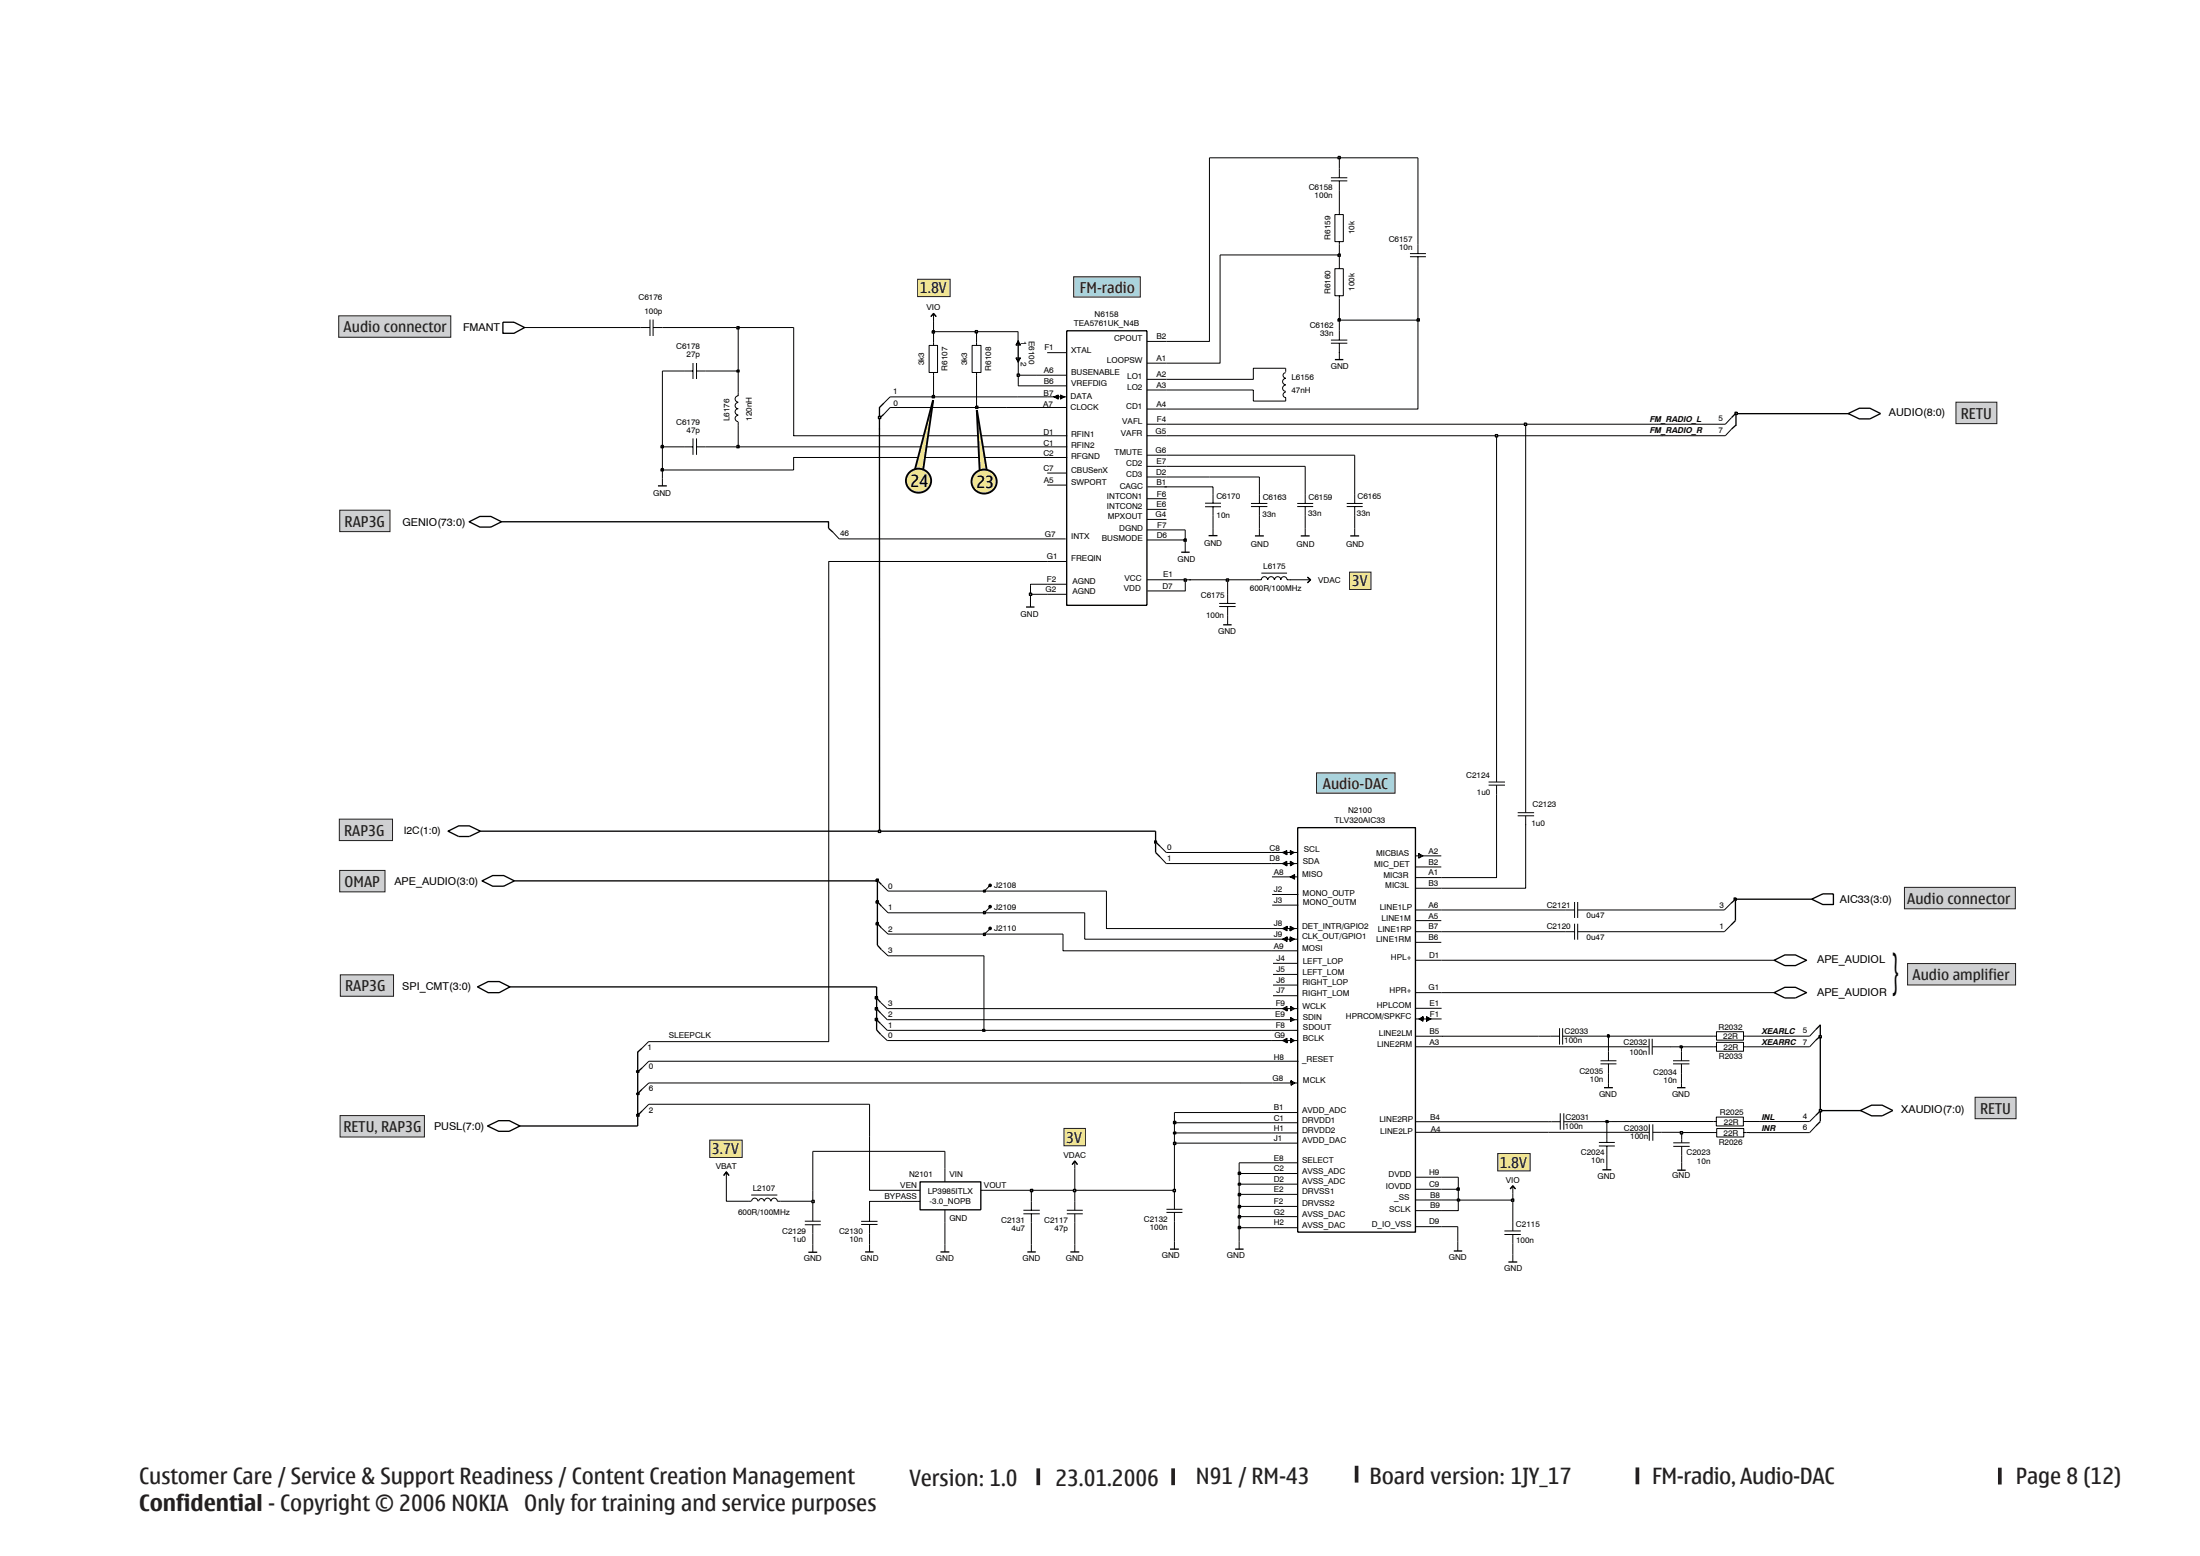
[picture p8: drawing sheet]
<svg xmlns="http://www.w3.org/2000/svg" width="420mm" height="297mm" viewBox="0 0 420 297" stroke-linecap="round" stroke-linejoin="round" font-family="sans-serif">
<path d="M259.1 279.8v3.2M198.3 280.3v3.2M224 280.3v3.2M312.7 280.1v3.2M381.9 280.2v3.2" fill="none" stroke="#231f20" stroke-width=".71" stroke-linecap="butt"/>
<g fill="none" stroke="#000" stroke-width=".19">
<path d="M231 30.1v35.1h-12M254.2 33.9h3.1M254.2 34.5h3.1M255.8 32.2v1.7M255.8 34.5v1.8M233 48.7v20.6h-14M254.9 41h1.6v5.1h-1.6zM254.9 51.3h1.6v5.2h-1.6zM255.8 40.5v.5M255.8 46.1v.5M255.8 50.8v.5M255.8 56.5v.5"/>
<path d="M269.3 48.4h3M269.3 49h3M270.8 46.6v1.8M270.8 49v1.8M192.2 77.8h11.4M194.4 73.7h9.3M194.5 71.6h9.2M200 67.3h3.7M202.1 75.4v.8l-.8-.4 .8-.4-.4 .4 .4 .4M202.5 75.4l.4 .4-.4 .4 .8-.4-.8-.4v.8M203.7 75.8h-9.3M219 74.4h20.4v2.2h6.1v-.7a.51 .51 0 0 1-.5-.5 .51 .51 0 0 1 .5-.5"/>
<path d="M245.5 71.1a.51 .51 0 0 0-.5 .6 .51 .51 0 0 0 .5 .5M245.5 72.2a.59 .59 0 0 0-.5 .6 .59 .59 0 0 0 .5 .6M245.5 73.5a.59 .59 0 0 0-.5 .6 .59 .59 0 0 0 .5 .6M245.5 71v-.7h-6.1v2.1h-20.4M254.2 64.9h3.1M254.2 65.5h3.1M255.8 61.1v3.8M255.8 65.5v3.1M270.8 61.1v17h-51.8M200 92.6h3.7M200 90.3h3.7M219 99.2h3.8"/>
<path d="M219 97.2h3.8M219 81h98.4M219 83.2h98.5M219 86.9h39.7v9.2M219 95.2h3.8M219 91.1h21.5v5M219 89h30.3v7.1M219.1 92.9h12.6v3.2M230.1 96.1h3.1M230.1 96.7h3.1M231.7 96.7v5.6M238.9 96.1h3.1"/>
<path d="M238.9 96.7h3.1M240.5 96.7v5.6M247.7 96.1h3.1M247.7 96.7h3.1M249.3 96.7v5.6M257.2 96.1h3M257.2 96.7h3M258.7 96.7v5.6M158.2 107.2h45.5M196.8 113.5h6.9M196.8 113.7v2.2M203.7 111.5h-6.9v1.9"/>
<path d="M219 110.7h8.5M219.1 112.8h7.3"/>
</g>
<path d="M203.7 63.1h15.3v52.5h-15.3zM254.9 68.6h1.6M196 115.9h1.6M230.8 102.3h1.7M239.7 102.3h1.7M248.4 102.3h1.7M257.9 102.3h1.7" fill="none" stroke="#000" stroke-width=".25"/>
<path d="M255.5 60.9h.5v.4h-.5z" fill-rule="evenodd" fill="#c2c2c2"/>
<path d="M255.5 60.9h.5v.4h-.5z" fill="none" stroke="#000" stroke-width=".25"/>
<path d="M255.8 57v4.1h15" fill="none" stroke="#000" stroke-width=".19"/>
<path d="M270.6 60.9h.5v.4h-.5z" fill-rule="evenodd" fill="#c2c2c2"/>
<path d="M270.6 60.9h.5v.4h-.5z" fill="none" stroke="#000" stroke-width=".25"/>
<path d="M233 48.7h22.8v2.1M270.8 50.8v10.3" fill="none" stroke="#000" stroke-width=".19"/>
<path d="M255.5 48.5h.5v.4h-.5z" fill-rule="evenodd" fill="#c2c2c2"/>
<path d="M255.5 48.5h.5v.4h-.5z" fill="none" stroke="#000" stroke-width=".25"/>
<path d="M231 30.1h24.8v2.1M255.8 36.3v4.2M270.8 30.1v16.5M255.8 46.6v2.1" fill="none" stroke="#000" stroke-width=".19"/>
<path d="M255.5 29.9h.5v.4h-.5z" fill-rule="evenodd" fill="#c2c2c2"/>
<g fill="none" stroke="#000" stroke-width=".25">
<path d="M255.5 29.9h.5v.4h-.5zM85.6 158.7l2-1h2l2.1 1-2.1 1h-2zM247.8 158h22.5v77.2h-22.5zM92.1 168.2l2-1.1h2.1l2 1.1-2 1h-2.1zM167.6 176.3l.7 .8M167.6 172.1l.7 .9M167.6 168.1l.7 .7M220.7 162.7l.8 .9M220.7 160.7l.8 .9M331.4 175.7l-.8 .9M331.4 171.7l-.8 .7M346 171.7l2.1-1.1h2v2.1h-2z"/>
<path d="M91.2 188.4l2-1h2.2l2 1-2 1.1h-2.2zM167.4 194.7l.8 .7M167.4 196.6l.8 .9M167.4 192.5l.8 .9M167.4 190.5l.8 .9M167.6 180.4l.7 .9M338.8 183.3l2.1-1h2l2.1 1-2.1 1h-2zM338.8 189.5l2.1-1h2l2.1 1-2.1 1h-2zM93.1 215l2.1-1.1h2.1l2 1.1-2 1h-2.1zM122.6 207.9l-.8 .9M122.6 203.9l-.8 .7M122.6 212.1l-.8 .8"/>
<path d="M138.2 224.4l.5-.7 .5 .7M154.4 239.1h1.7M165.2 239h1.6M175.7 225.6h11.6v5.4h-11.6zM179.6 239h1.7M196.2 239h1.6M204.4 239h1.7M204.8 222.3l.5-.7 .5 .7M223.4 238.5h1.7M235.9 238.5h1.6M277.6 238.8h1.7M288.4 227l.5-.6 .5 .6"/>
<path d="M288.1 240.9h1.7"/>
</g>
<g fill="none" stroke="#000" stroke-width=".19">
<path d="M255.8 30.1h15M168.3 177.1l1.3 1.2M168.3 173l1.3 1.3M168.3 168.8l1.3 1.3M188.9 169.2l-.9 .9M188.9 173.3l-.9 1M188.9 177.5l-.9 .8M221.5 163.6l1.2 1.3M221.5 161.6l1.2 1.1M242.9 162.7h5M242.9 164.9h5M242.9 167.4h4.9"/>
<path d="M242.9 179.3h4.9M242.9 177.3h4.9M243 170.8h5M243 172.8h5M245.8 162.4l-.5 .3 .5 .5v-.8l-.9 .3 .9 .5v-.5M245.8 164.4l-.5 .5 .5 .4v-.9l-.9 .5 .9 .4v-.4M245.8 177.3v-.5l-.8 .5 .8 .4v-.9l-.4 .5 .4 .4M245.8 179.3v-.4l-.8 .4 .8 .4v-.8l-.4 .4 .4 .4M246.4 176.8l.4 .5-.4 .4v-.9l.8 .5-.8 .4v-.4M246.4 178.9l.4 .4-.4 .4v-.8l.8 .4-.8 .4v-.4M246.4 162.7v-.3l.8 .3-.8 .5v-.8l.4 .3-.4 .5M246.4 164.9v-.5l.8 .5-.8 .4v-.9l.4 .5-.4 .4"/>
<path d="M247.2 167.4v-.4l-.8 .4 .8 .4v-.8l-.4 .4 .4 .4M270.3 177.9h5M270.3 173.7h5M270.3 163.4h5M270.3 165.5h5M270.3 167.5h5M270.3 169.6h5M270.3 175.7h5M270.3 179.9h5M270.9 163.4v-.4l.9 .4-.9 .4v-.8l.5 .4-.5 .4M298.9 177.9h1.8M298.9 173.7h1.8"/>
<path d="M300.7 172.2v3M300.7 176.3v3.1M301.3 172.2v3M301.3 176.3v3.1M301.3 177.9h1.8M301.3 173.7h1.8M330.6 176.6l-1.3 1.3M330.6 172.4l-1.3 1.3M168.2 195.4l1.2 1.3M168.2 197.5l1.2 1.1M168.2 193.4l1.2 1.3M168.2 191.4l1.2 1.1"/>
<path d="M168.3 181.3l1.3 1.2M242.9 192.5h5M242.9 194.7h5M242.9 196.7h5M242.9 198.6h5M242.9 181.5h4.9M243.1 183.9h4.7M243.1 186h4.7M243.1 188h4.7M243.1 190.1h4.7M245.8 192.1l-.4 .4 .4 .5v-.9l-.9 .4 .9 .5v-.5M245.8 198.2l-.4 .4 .4 .5v-.9l-.9 .4 .9 .5v-.5"/>
<path d="M246.5 194.7v-.5l.7 .5-.7 .3v-.8l.3 .5-.3 .3M246.5 192.5v-.4l.7 .4-.7 .5v-.9l.3 .4-.3 .5M246.5 198.6v-.4l.7 .4-.7 .5v-.9l.3 .4-.3 .5M270.3 183.3h5M270.3 192.5h5M270.3 189.5h5M270.3 194.5h5M271.8 194.5v-.4l-.8 .4 .8 .4v-.8l-.4 .4 .4 .4M272.4 194.1l.5 .4-.5 .4v-.8l.9 .4-.9 .4v-.4M123.9 206.7l-1.3 1.2M123.9 202.6l-1.3 1.3M123.9 210.8l-1.3 1.3"/>
<path d="M166.1 216.9v10.3h9.6M242.9 212.4h4.9M242.9 214.3h4.9M242.9 216.3h4.9M242.9 218.2h4.9M138.2 224.4l.5-.7 .5 .7M138.7 223.7v1.6M142.9 229.3h.6M143.5 228.1h5M143.5 229.3a.59 .59 0 0 1 .6-.6 .59 .59 0 0 1 .6 .6M144.9 229.3a.51 .51 0 0 1 .5-.5 .51 .51 0 0 1 .5 .5M146 229.3a.59 .59 0 0 1 .6-.6 .59 .59 0 0 1 .6 .6"/>
<path d="M147.3 229.3a.59 .59 0 0 1 .6-.6 .59 .59 0 0 1 .6 .6h.5M153.7 233.8h3.1M153.7 233.1h3.1M155.2 227.2v5.9M155.2 233.8v1.7M155.2 237.6v1.5M164.5 233.2h3.1M164.5 233.7h3.1M166.1 233.7v5.3M175.7 229.3h-9.6v3.9M180.5 223.1v2.5M180.5 231v8"/>
<path d="M187.3 227.2h9.7v3.8M195.4 231.7h3.2M195.4 231h3.2M197 231.7v7.3M203.7 231.7h3.1M203.7 231h3.1M205.3 221.6v1.5M205.3 227.2v3.8M205.3 231.7v7.3M205.3 221.6l-.5 .7M205.3 221.6l.5 .7M222.8 231.4h3"/>
<path d="M222.8 230.9h3M224.3 229.1v1.8M224.3 231.4v7.1M236.7 234.4v4.1M242.9 222h4.9M242.9 226.1h4.9M242.9 224h4.9M242.9 228h4.9M242.9 230.3h4.9M242.9 232.3h4.9M242.9 234.4h4.9M270.3 234.2h5"/>
<path d="M270.3 224.7h5M270.3 227h5M278.4 234.2v4.6M287.3 235.7h3.1M287.3 235h3.1M288.9 226.4l.5 .6M288.9 226.4l-.5 .6M288.9 226.4v1.4M288.9 233.3v1.7M288.9 235.7v1.7M288.9 239.5v1.4"/>
<circle cx="189.1" cy="173.1" r=".25"/>
<circle cx="189.1" cy="177.2" r=".08"/>
<circle cx="189.1" cy="173.1" r=".08"/>
<circle cx="189.1" cy="169" r=".08"/>
<circle cx="189.1" cy="169" r=".25"/>
<circle cx="189.1" cy="177.2" r=".25"/>
</g>
<path d="M196.8 227.1h.4v.4h-.4z" fill-rule="evenodd" fill="#c2c2c2"/>
<path d="M196.8 227.1h.4v.4h-.4z" fill="none" stroke="#000" stroke-width=".25"/>
<path d="M197 227.2h27.3" fill="none" stroke="#000" stroke-width=".19"/>
<path d="M205 227.1h.4v.4h-.4z" fill-rule="evenodd" fill="#c2c2c2"/>
<path d="M205 227.1h.4v.4h-.4z" fill="none" stroke="#000" stroke-width=".25"/>
<path d="M224.3 218.2v10.9M205.3 223.1v4.1" fill="none" stroke="#000" stroke-width=".19"/>
<path d="M236.5 234.1h.4v.4h-.4z" fill-rule="evenodd" fill="#c2c2c2"/>
<path d="M236.5 234.1h.4v.4h-.4z" fill="none" stroke="#000" stroke-width=".25"/>
<path d="M180.5 219.8v3.3M236.7 232.3v2.1h6.2" fill="none" stroke="#000" stroke-width=".19"/>
<path d="M236.5 232.1h.4v.4h-.4z" fill-rule="evenodd" fill="#c2c2c2"/>
<path d="M236.5 232.1h.4v.4h-.4z" fill="none" stroke="#000" stroke-width=".25"/>
<path d="M236.7 230.3v2h6.2" fill="none" stroke="#000" stroke-width=".19"/>
<path d="M224.1 218.1h.4v.4h-.4z" fill-rule="evenodd" fill="#c2c2c2"/>
<path d="M224.1 218.1h.4v.4h-.4z" fill="none" stroke="#000" stroke-width=".25"/>
<path d="M166.1 216.9h.1M166.1 210.8v6.1M224.3 216.3v1.9h18.6M288.9 237.4v2.1" fill="none" stroke="#000" stroke-width=".19"/>
<path d="M236.5 230.1h.4v.5h-.4z" fill-rule="evenodd" fill="#c2c2c2"/>
<path d="M236.5 230.1h.4v.5h-.4z" fill="none" stroke="#000" stroke-width=".25"/>
<path d="M236.7 228v2.3h6.2" fill="none" stroke="#000" stroke-width=".19"/>
<path d="M224.1 216.1h.4v.3h-.4z" fill-rule="evenodd" fill="#c2c2c2"/>
<path d="M121.8 212.9v2.1h-22.5M224.1 216.1h.4v.3h-.4z" fill="none" stroke="#000" stroke-width=".25"/>
<path d="M224.3 214.3v2h18.6M288.9 229.1v4.2" fill="none" stroke="#000" stroke-width=".19"/>
<path d="M236.5 227.8h.4v.5h-.4z" fill-rule="evenodd" fill="#c2c2c2"/>
<path d="M236.5 227.8h.4v.5h-.4z" fill="none" stroke="#000" stroke-width=".25"/>
<path d="M155.2 235.5v2.1M236.7 226.1v1.9h6.2" fill="none" stroke="#000" stroke-width=".19"/>
<path d="M121.6 212.7h.4v.4h-.4z" fill-rule="evenodd" fill="#c2c2c2"/>
<path d="M121.6 212.7h.4v.4h-.4zM121.8 208.8v4.1" fill="none" stroke="#000" stroke-width=".25"/>
<path d="M224.1 214.1h.4v.4h-.4z" fill-rule="evenodd" fill="#c2c2c2"/>
<path d="M224.1 214.1h.4v.4h-.4z" fill="none" stroke="#000" stroke-width=".25"/>
<path d="M224.3 212.4v1.9h18.6M275.3 227h3.2" fill="none" stroke="#000" stroke-width=".19"/>
<path d="M278.3 226.8h.4v.4h-.4z" fill-rule="evenodd" fill="#c2c2c2"/>
<path d="M278.3 226.8h.4v.4h-.4z" fill="none" stroke="#000" stroke-width=".25"/>
<path d="M278.5 224.7v4.4M278.6 229.1h10.4" fill="none" stroke="#000" stroke-width=".19"/>
<path d="M288.7 228.9h.4v.4h-.4z" fill-rule="evenodd" fill="#c2c2c2"/>
<path d="M288.7 228.9h.4v.4h-.4z" fill="none" stroke="#000" stroke-width=".25"/>
<path d="M123.9 210.8h42.2M288.9 227.8v1.3" fill="none" stroke="#000" stroke-width=".19"/>
<path d="M121.6 208.6h.4v.3h-.4z" fill-rule="evenodd" fill="#c2c2c2"/>
<path d="M121.6 208.6h.4v.3h-.4zM121.8 200.8v8" fill="none" stroke="#000" stroke-width=".25"/>
<path d="M236.5 225.9h.4v.3h-.4z" fill-rule="evenodd" fill="#c2c2c2"/>
<path d="M236.5 225.9h.4v.3h-.4z" fill="none" stroke="#000" stroke-width=".25"/>
<path d="M123.9 206.7h113M155.2 219.8v7.4M236.7 224v2.1h6.2M275.3 234.2h3.1" fill="none" stroke="#000" stroke-width=".19"/>
<path d="M236.5 223.8h.4v.4h-.4z" fill-rule="evenodd" fill="#c2c2c2"/>
<path d="M236.5 223.8h.4v.4h-.4z" fill="none" stroke="#000" stroke-width=".25"/>
<path d="M138.7 225.3v4h4.2M149 229.3h6.2M236.7 222v2h6.2" fill="none" stroke="#000" stroke-width=".19"/>
<path d="M155.1 229.1h.4v.5h-.4z" fill-rule="evenodd" fill="#c2c2c2"/>
<path d="M167.4 194.7v1.9M155.1 229.1h.4v.5h-.4z" fill="none" stroke="#000" stroke-width=".25"/>
<path d="M203 178.3v3.2h39.9M169.4 198.6h73.5M187.9 196.7h55M123.9 202.6l124 .1M155.2 219.8h25.3M224.3 212.4h18.6M275.3 224.7h3.2" fill="none" stroke="#000" stroke-width=".19"/>
<path d="M187.7 196.5h.4v.4h-.4z" fill-rule="evenodd" fill="#c2c2c2"/>
<path d="M187.7 196.5h.4v.4h-.4z" fill="none" stroke="#000" stroke-width=".25"/>
<path d="M169.4 196.7h18.5M169.4 194.7h73.5M236.7 222h6.2" fill="none" stroke="#000" stroke-width=".19"/>
<path d="M167.2 194.4h.4v.4h-.4z" fill-rule="evenodd" fill="#c2c2c2"/>
<path d="M167.2 194.4h.4v.4h-.4zM167.4 192.5v2.2" fill="none" stroke="#000" stroke-width=".25"/>
<path d="M207.2 174.3v5h35.7M169.4 192.5h73.5M169.6 182.5h18.4" fill="none" stroke="#000" stroke-width=".19"/>
<path d="M167.2 192.4h.4v.4h-.4z" fill-rule="evenodd" fill="#c2c2c2"/>
<path d="M167.6 176.3v4.1M167.2 192.4h.4v.4h-.4zM167.4 190.5v2" fill="none" stroke="#000" stroke-width=".25"/>
<path d="M211.3 170.1v7.2h31.6M222.7 164.9h20.2" fill="none" stroke="#000" stroke-width=".19"/>
<path d="M167.2 190.3h.4v.4h-.4z" fill-rule="evenodd" fill="#c2c2c2"/>
<path d="M167.2 190.3h.4v.4h-.4zM167.4 188.4v2.1" fill="none" stroke="#000" stroke-width=".25"/>
<path d="M169.6 178.3h18.4" fill="none" stroke="#000" stroke-width=".19"/>
<path d="M187.8 178.1h.4v.5h-.4z" fill-rule="evenodd" fill="#c2c2c2"/>
<path d="M187.8 178.1h.4v.5h-.4zM220.7 160.7v2M97.4 188.4h70" fill="none" stroke="#000" stroke-width=".25"/>
<path d="M188 178.3h15M222.7 162.7h20.2" fill="none" stroke="#000" stroke-width=".19"/>
<path d="M167.3 176.1h.4v.4h-.4z" fill-rule="evenodd" fill="#c2c2c2"/>
<path d="M167.3 176.1h.4v.4h-.4zM167.6 172.1v4.2" fill="none" stroke="#000" stroke-width=".25"/>
<path d="M220.5 160.5h.4v.5h-.4z" fill-rule="evenodd" fill="#c2c2c2"/>
<path d="M220.7 158.7v2M220.5 160.5h.4v.5h-.4z" fill="none" stroke="#000" stroke-width=".25"/>
<path d="M169.6 174.3h18.4" fill="none" stroke="#000" stroke-width=".19"/>
<path d="M187.8 174h.4v.4h-.4z" fill-rule="evenodd" fill="#c2c2c2"/>
<path d="M91.7 158.7h129M187.8 174h.4v.4h-.4z" fill="none" stroke="#000" stroke-width=".25"/>
<path d="M188 174.3h19.2" fill="none" stroke="#000" stroke-width=".19"/>
<path d="M167.3 172h.4v.4h-.4z" fill-rule="evenodd" fill="#c2c2c2"/>
<path d="M167.3 172h.4v.4h-.4zM167.6 168.1v4" fill="none" stroke="#000" stroke-width=".25"/>
<path d="M169.6 170.1h18.4" fill="none" stroke="#000" stroke-width=".19"/>
<path d="M187.8 169.9h.4v.4h-.4z" fill-rule="evenodd" fill="#c2c2c2"/>
<path d="M187.8 169.9h.4v.4h-.4z" fill="none" stroke="#000" stroke-width=".25"/>
<path d="M188 170.1h23.3M275.4 197.9h.1" fill="none" stroke="#000" stroke-width=".19"/>
<path d="M167.3 167.8h.4v.4h-.4z" fill-rule="evenodd" fill="#c2c2c2"/>
<path d="M167.3 167.8h.4v.4h-.4zM167.6 168.1l-69.4 .1M331.4 171.7v4" fill="none" stroke="#000" stroke-width=".25"/>
<path d="M275.3 177.9h23.6M275.3 173.7h23.6M303.1 177.9h26.2M303.1 173.7h26.2" fill="none" stroke="#000" stroke-width=".19"/>
<path d="M331.2 171.4h.4v.5h-.4z" fill-rule="evenodd" fill="#c2c2c2"/>
<path d="M331.2 171.4h.4v.5h-.4zM346 171.7h-14.6" fill="none" stroke="#000" stroke-width=".25"/>
<path d="M285.8 151.6v15.9h-10.5M291.4 157.4v12.2h-16.1M275.3 189.5h63.5M275.3 183.3h63.5" fill="none" stroke="#000" stroke-width=".19"/>
<path d="M196.6 113.2h.4v.5h-.4z" fill-rule="evenodd" fill="#c2c2c2"/>
<path d="M196.6 113.2h.4v.5h-.4z" fill="none" stroke="#000" stroke-width=".25"/>
<path d="M236.8 206.7h11.1M246.6 206.7v-.4l.7 .4-.7 .5v-.9l.3 .4-.3 .5M270.3 229.1h4.9M278.5 229.1v2h-8.2" fill="none" stroke="#000" stroke-width=".19"/>
<path d="M278.3 228.9h.5v.3h-.5z" fill-rule="evenodd" fill="#c2c2c2"/>
<path d="M278.3 228.9h.5v.3h-.5z" fill="none" stroke="#000" stroke-width=".25"/>
<path d="M187.9 182.5v14.2M275.2 229.1h3.3" fill="none" stroke="#000" stroke-width=".19"/>
<path d="M224.1 227.1h.4v.4h-.4z" fill-rule="evenodd" fill="#c2c2c2"/>
<path d="M168.8 76.9l-.8 .9v4.1M168.8 79.1l-.8 .7M177.8 60.4l.5-.6 .5 .6M224.1 227.1h.4v.4h-.4z" fill="none" stroke="#000" stroke-width=".25"/>
<g fill="none" stroke="#000" stroke-width=".19">
<path d="M178.3 59.8v1.5M178.3 59.8l-.5 .6M178.3 59.8l.5 .6M170 75.8l-1.2 1.1M177.4 65.9h1.7v5.2h-1.7zM178.3 65.4v.5M178.3 71.1v.5M185.7 65.9h1.6v5.2h-1.6zM186.5 65.4v.5M186.5 71.1v.5M186.5 77.8h-16.5l-1.2 1.3M285.8 83.1v66.2"/>
<path d="M291.4 81v74.1M284.3 149.3h3.1M284.3 149.9h3.1M285.8 149.9v1.8M289.9 155.1h3.1M289.9 155.7h3.1M291.4 155.7v1.8"/>
</g>
<path d="M186.3 77.5h.5v.5h-.5z" fill-rule="evenodd" fill="#c2c2c2"/>
<path d="M186.3 77.5h.5v.5h-.5z" fill="none" stroke="#000" stroke-width=".25"/>
<path d="M170 75.8h8.3M186.5 71.6v6.2h5.8" fill="none" stroke="#000" stroke-width=".19"/>
<path d="M178 75.5h.5v.4h-.5z" fill-rule="evenodd" fill="#c2c2c2"/>
<path d="M178 75.5h.5v.4h-.5z" fill="none" stroke="#000" stroke-width=".25"/>
<path d="M178.3 63.3v2.1M178.3 71.6v4.2h16.1M186.5 63.3v2.1" fill="none" stroke="#000" stroke-width=".19"/>
<path d="M178 63.1h.5v.5h-.5z" fill-rule="evenodd" fill="#c2c2c2"/>
<path d="M178 63.1h.5v.5h-.5zM122.6 200.1l-.8 .8" fill="none" stroke="#000" stroke-width=".25"/>
<path d="M178.3 61.3v2h16.2M123.9 198.8l-1.3 1.3" fill="none" stroke="#000" stroke-width=".19"/>
<path d="M121.6 204.4h.4v.3h-.4z" fill-rule="evenodd" fill="#c2c2c2"/>
<path d="M121.6 204.4h.4v.3h-.4z" fill="none" stroke="#000" stroke-width=".25"/>
<path d="M158.3 107.2v91.7M226.4 110.7v2.2M123.9 198.8h34.4" fill="none" stroke="#000" stroke-width=".19"/>
<path d="M226.2 110.5h.4v.4h-.4z" fill-rule="evenodd" fill="#c2c2c2"/>
<path d="M226.2 110.5h.4v.4h-.4zM233.6 119.3h1.6M249.7 110.2l.6 .5-.6 .6" fill="none" stroke="#000" stroke-width=".25"/>
<path d="M227.1 110.7h7.4v4.5M232.8 115.2h3.2M232.8 115.8h3.2M234.5 115.8v3.5M240.2 110.7h.7a.59 .59 0 0 1 .6-.6 .59 .59 0 0 1 .6 .6M240.9 109.4h4.9M242.2 110.7a.59 .59 0 0 1 .6-.6 .59 .59 0 0 1 .5 .6M249.7 110.2l.6 .5-.6 .6M250.3 110.7h-4.5a.59 .59 0 0 0-.6-.6 .59 .59 0 0 0-.6 .6 .59 .59 0 0 0-.6-.6 .59 .59 0 0 0-.6 .6" fill="none" stroke="#000" stroke-width=".19"/>
<path d="M234.2 110.5h.4v.4h-.4z" fill-rule="evenodd" fill="#c2c2c2"/>
<path d="M225.6 105.4h1.6M234.2 110.5h.4v.4h-.4z" fill="none" stroke="#000" stroke-width=".25"/>
<path d="M219.1 101.2h7.2M219.1 103.1h7.2M226.4 101.1v4.3M234.5 110.7h5.8" fill="none" stroke="#000" stroke-width=".19"/>
<path d="M226.1 102.9h.4v.4h-.4z" fill-rule="evenodd" fill="#c2c2c2"/>
<path d="M168 81.8v76.8M226.1 102.9h.4v.4h-.4z" fill="none" stroke="#000" stroke-width=".25"/>
<path d="M167.8 158.5h.4v.4h-.4z" fill-rule="evenodd" fill="#c2c2c2"/>
<path d="M167.8 158.5h.4v.4h-.4z" fill="none" stroke="#000" stroke-width=".25"/>
<path d="M167.8 79.5h.4v.4h-.4z" fill-rule="evenodd" fill="#c2c2c2"/>
<path d="M167.8 79.5h.4v.4h-.4zM194.5 65v4.2M89.6 99.6l2-1h2.1l2.1 1-2.1 1h-2.1zM95.8 99.6h62.4v1.2l.9 .8" fill="none" stroke="#000" stroke-width=".25"/>
<path d="M194 65.9l.5-.4 .4 .4h-.9l.5-.9 .4 .9M194 68.3l.5 .5 .4-.5-.4 .9-.5-.9h.9M194.4 63.4v1.9M194.5 69.2v4.5M159.1 101.6l1.2 1.3h43.2" fill="none" stroke="#000" stroke-width=".19"/>
<path d="M194.3 71.4h.4v.4h-.4z" fill-rule="evenodd" fill="#c2c2c2"/>
<path d="M194.3 71.4h.4v.4h-.4z" fill="none" stroke="#000" stroke-width=".25"/>
<path d="M186.2 63.1h.5v.4h-.5z" fill-rule="evenodd" fill="#c2c2c2"/>
<path d="M96 61.5h2.2l2 1-2 1.1h-2.2zM186.2 63.1h.5v.4h-.5zM125.7 92.8h1.7" fill="none" stroke="#000" stroke-width=".25"/>
<g fill="none" stroke="#000" stroke-width=".19">
<path d="M122.4 62.5h1.7M124.1 61v3.1M124.7 62.5h1.8M124.7 61v3.1M130.7 70.8h1.6M132.3 69.3v3M133 69.3v3M133 70.8h1.7M141 79.3a.59 .59 0 0 0-.6 .6 .59 .59 0 0 0 .6 .6M141 76.8a.59 .59 0 0 0-.6 .6 .59 .59 0 0 0 .6 .6 .59 .59 0 0 0-.6 .6 .59 .59 0 0 0 .6 .6M141 75v.6a.59 .59 0 0 0-.6 .6 .59 .59 0 0 0 .6 .6M126.5 89.7v3.1"/>
<path d="M130.7 85.3h1.6M132.3 83.7v3.1M133 85.3h1.7M133 83.7v3.1M141 80.6v.6"/>
</g>
<path d="M126.3 89.5h.4v.4h-.4z" fill-rule="evenodd" fill="#c2c2c2"/>
<path d="M126.3 89.5h.4v.4h-.4z" fill="none" stroke="#000" stroke-width=".25"/>
<path d="M126.5 85.3v4.4h25.1v-2.4h52.2" fill="none" stroke="#000" stroke-width=".19"/>
<path d="M126.3 85h.4v.5h-.4z" fill-rule="evenodd" fill="#c2c2c2"/>
<path d="M126.3 85h.4v.5h-.4z" fill="none" stroke="#000" stroke-width=".25"/>
<path d="M126.5 70.8v14.5h4.2M134.7 85.3h6.3" fill="none" stroke="#000" stroke-width=".19"/>
<path d="M140.7 85h.5v.5h-.5z" fill-rule="evenodd" fill="#c2c2c2"/>
<path d="M140.7 85h.5v.5h-.5z" fill="none" stroke="#000" stroke-width=".25"/>
<path d="M126.5 70.8h4.2M134.7 70.8h6.3v4.2M151.6 62.5v20.7M141 81.2v4.1h62.8M151.5 83.2h52.3" fill="none" stroke="#000" stroke-width=".19"/>
<path d="M140.7 70.7h.5v.3h-.5z" fill-rule="evenodd" fill="#c2c2c2"/>
<path d="M140.7 70.7h.5v.3h-.5z" fill="none" stroke="#000" stroke-width=".25"/>
<path d="M100.2 62.5h22.2M126.5 62.5h14.5v8.3" fill="none" stroke="#000" stroke-width=".19"/>
<path d="M140.7 62.4h.5v.4h-.5z" fill-rule="evenodd" fill="#c2c2c2"/>
<path d="M140.7 62.4h.5v.4h-.5zM347.6 195.7l-.8 .8M347.6 197.8l-.8 .8M306.3 207.6h1.7M320.3 207.6h1.6M347.6 212.1l-.8 .8M347.6 214.1l-.8 .8M306 223.3h1.7M320.3 223.4h1.6" fill="none" stroke="#000" stroke-width=".25"/>
<g fill="none" stroke="#000" stroke-width=".19">
<path d="M141 62.5h10.6M270.3 197.8h23.5M270.4 199.8h36.9M307.2 197.8v4.7M327.3 197.8h.5M327.8 197h5.2v1.6h-5.2zM327.8 199h5.2v1.7h-5.2zM327.8 199.8h-6.7v2.7M333 197.8h.5M346.8 198.6l-1.2 1.2h-12.6M346.8 196.5l-1.2 1.3M305.4 218.1h3"/>
<path d="M305.4 218.8h3M305.7 202.5h3M305.7 203.1h3M306.9 217.5v.6M306.9 218.8v1.7M307.2 203.1v4.5M319.5 202.5h3.2M319.5 203.1h3.2M319.6 218.8h3.1M319.6 218.2h3.1M321.1 203.1v4.5M321.2 217.5v.7"/>
<path d="M321.2 218.8v1.7M327.3 214.1h.5M327.4 216.2h.5M327.8 213.3h5.1v1.6h-5.1zM327.9 215.4h5.1v1.6h-5.1zM332.9 214.1h.6M333 216.2h.5M346.8 212.9l-1.2 1.2M346.8 214.9l-1.2 1.3M306.9 222.6v.7M321.2 221.9v1.5"/>
</g>
<path d="M320.9 199.7h.4v.3h-.4z" fill-rule="evenodd" fill="#c2c2c2"/>
<path d="M320.9 199.7h.4v.3h-.4zM347.6 195.6v18.5" fill="none" stroke="#000" stroke-width=".25"/>
<path d="M307.2 197.8h20.1M319 199.8h2.1M333.5 197.8h12.1" fill="none" stroke="#000" stroke-width=".19"/>
<path d="M307 197.5h.4v.5h-.4z" fill-rule="evenodd" fill="#c2c2c2"/>
<path d="M307 197.5h.4v.5h-.4zM347.9 212h7.7" fill="none" stroke="#000" stroke-width=".25"/>
<path d="M293.8 197.8h2.3M300.2 197.8h7M307.3 199.8h5.9M334 216.2h11.6M336.1 214.1h9.5" fill="none" stroke="#000" stroke-width=".19"/>
<path d="M347.5 211.8h.4v.4h-.4z" fill-rule="evenodd" fill="#c2c2c2"/>
<path d="M347.5 211.8h.4v.4h-.4z" fill="none" stroke="#000" stroke-width=".25"/>
<path d="M306.9 214.1v3.4M327.4 216.2h-6.2v1.3M333.5 216.2h.7M306.9 220.5v2.1M321.2 220.5v1.4" fill="none" stroke="#000" stroke-width=".19"/>
<path d="M320.9 216h.4v.5h-.4z" fill-rule="evenodd" fill="#c2c2c2"/>
<path d="M320.9 216h.4v.5h-.4z" fill="none" stroke="#000" stroke-width=".25"/>
<path d="M312.8 214.1h14.5M333.5 214.1h2.6" fill="none" stroke="#000" stroke-width=".19"/>
<path d="M306.7 213.9h.4v.4h-.4z" fill-rule="evenodd" fill="#c2c2c2"/>
<path d="M306.7 213.9h.4v.4h-.4z" fill="none" stroke="#000" stroke-width=".25"/>
<path d="M347.4 197.7h.4v.4h-.4z" fill-rule="evenodd" fill="#c2c2c2"/>
<path d="M331.5 78.9l-.8 .8M331.5 79.1v2.2M331.5 81.1l-.8 .8M347.4 197.7h.4v.4h-.4zM355.3 212l2.1-1h2.1l2 1-2 1h-2.1z" fill="none" stroke="#000" stroke-width=".25"/>
<g fill="none" stroke="#000" stroke-width=".19">
<path d="M330.7 79.7l-1.2 1.3h-12.1M330.7 81.9l-1.2 1.3h-12.1M296.1 197.8h1.7M297.8 196.3v3.1M298.4 196.3v3.1M298.4 197.8h1.8M313.2 199.8h1.7M314.9 198.3v3.1M315.5 198.3v3.1M315.5 199.8h3.6M270.4 214.1h27.6M270.4 216.2h44.6"/>
<path d="M298 212.5v3.2M298.7 212.5v3.2M312.8 214.1h-14.1M315 214.6v3.2M315.7 214.6v3.2M315.7 216.2h5.2"/>
</g>
<path d="M331.4 78.7h.4v.4h-.4z" fill-rule="evenodd" fill="#c2c2c2"/>
<path d="M331.4 78.7h.4v.4h-.4zM331.8 79h21.5M353 78.9l2.1-1h2l2.1 1-2.1 1.1h-2z" fill="none" stroke="#000" stroke-width=".25"/>
<path d="M291.1 80.8h.5v.4h-.5z" fill-rule="evenodd" fill="#c2c2c2"/>
<path d="M291.1 80.8h.5v.4h-.5z" fill="none" stroke="#000" stroke-width=".25"/>
<path d="M285.6 83h.4v.4h-.4z" fill-rule="evenodd" fill="#c2c2c2"/>
<path d="M285.6 83h.4v.4h-.4z" fill="none" stroke="#000" stroke-width=".25"/>
<path d="M205.1 52.8h12.7v3.9h-12.7z" fill-rule="evenodd" fill="#aad3dc"/>
<path d="M205.1 52.8h12.7v3.9h-12.7z" fill="none" stroke="#231f20" stroke-width=".19"/>
<path d="M251.4 147.5h15v3.9h-15z" fill-rule="evenodd" fill="#aad3dc"/>
<path d="M251.4 147.5h15v3.9h-15z" fill="none" stroke="#231f20" stroke-width=".19"/>
<path d="M64.7 60.3h21.4v4.1h-21.4z" fill-rule="evenodd" fill="#cfd0d2"/>
<path d="M64.7 60.3h21.4v4.1h-21.4z" fill="none" stroke="#231f20" stroke-width=".19"/>
<path d="M64.9 97.4h9.6v4.1h-9.6z" fill-rule="evenodd" fill="#cfd0d2"/>
<path d="M64.9 97.4h9.6v4.1h-9.6z" fill="none" stroke="#231f20" stroke-width=".19"/>
<path d="M64.8 156.4h10.2v4.1h-10.2z" fill-rule="evenodd" fill="#cfd0d2"/>
<path d="M64.8 156.4h10.2v4.1h-10.2z" fill="none" stroke="#231f20" stroke-width=".19"/>
<path d="M65 186.1h10.2v4.1h-10.2z" fill-rule="evenodd" fill="#cfd0d2"/>
<path d="M65 186.1h10.2v4.1h-10.2z" fill="none" stroke="#231f20" stroke-width=".19"/>
<path d="M64.9 166.2h8.6v4.1h-8.6z" fill-rule="evenodd" fill="#cfd0d2"/>
<path d="M64.9 166.2h8.6v4.1h-8.6z" fill="none" stroke="#231f20" stroke-width=".19"/>
<path d="M64.9 213h16.2v4.1h-16.2z" fill-rule="evenodd" fill="#cfd0d2"/>
<path d="M64.9 213h16.2v4.1h-16.2z" fill="none" stroke="#231f20" stroke-width=".19"/>
<path d="M373.5 76.8h7.9v4.1h-7.9z" fill-rule="evenodd" fill="#cfd0d2"/>
<path d="M373.5 76.8h7.9v4.1h-7.9z" fill="none" stroke="#231f20" stroke-width=".19"/>
<path d="M364.3 183.9h20.6v4.1h-20.6z" fill-rule="evenodd" fill="#cfd0d2"/>
<path d="M364.3 183.9h20.6v4.1h-20.6z" fill="none" stroke="#231f20" stroke-width=".19"/>
<path d="M363.7 169.4h21.2v4.1h-21.2z" fill-rule="evenodd" fill="#cfd0d2"/>
<path d="M363.7 169.4h21.2v4.1h-21.2z" fill="none" stroke="#231f20" stroke-width=".19"/>
<path d="M377.2 209.5h7.8v4.1h-7.8z" fill-rule="evenodd" fill="#cfd0d2"/>
<path d="M377.2 209.5h7.8v4.1h-7.8z" fill="none" stroke="#231f20" stroke-width=".19"/>
<path d="M175.3 53.3h6.2v3.3h-6.2z" fill-rule="evenodd" fill="#f6e39a"/>
<path d="M175.3 53.3h6.2v3.3h-6.2z" fill="none" stroke="#231f20" stroke-width=".19"/>
<path d="M257.7 109.2h4.1v3.3h-4.1z" fill-rule="evenodd" fill="#f6e39a"/>
<path d="M257.7 109.2h4.1v3.3h-4.1z" fill="none" stroke="#231f20" stroke-width=".19"/>
<path d="M178.2 76.4l-2.2 15.6-1.7-.8z" fill="#f0e493"/>
<path d="M178.1 76.5l.1-.1-3.9 14.8M178.2 76.4l-2.2 15.6M173.5 90.8v1.9" fill="none" stroke="#000" stroke-width=".35"/>
<path d="M173.5 90.3a2.34 2.34 0 0 1 3.9 .1 2.34 2.34 0 0 1-1.4 3.6 2.32 2.32 0 0 1-2.6-1 2.32 2.32 0 0 1 .1-2.7z" fill="#f0e493"/>
<path d="M173.5 90.3a2.34 2.34 0 0 1 3.9 .1 2.34 2.34 0 0 1-1.4 3.6 2.32 2.32 0 0 1-2.6-1 2.32 2.32 0 0 1 .1-2.7z" fill="none" stroke="#000" stroke-width=".35"/>
<path d="M186.5 78.3l2.6 15.6-1.8 .1z" fill="#f0e493"/>
<path d="M186.6 78.5l-.1-.2 .8 15.7M186.6 78.3l2.5 15.6M186.3 91.8v1.8" fill="none" stroke="#000" stroke-width=".35"/>
<path d="M186.1 90.5a2.34 2.34 0 0 1 3.8 .1 2.34 2.34 0 0 1-1.4 3.6 2.32 2.32 0 0 1-2.5-1 2.32 2.32 0 0 1 .1-2.7z" fill="#f0e493"/>
<path d="M186.1 90.5a2.34 2.34 0 0 1 3.8 .1 2.34 2.34 0 0 1-1.4 3.6 2.32 2.32 0 0 1-2.5-1 2.32 2.32 0 0 1 .1-2.7z" fill="none" stroke="#000" stroke-width=".35"/>
<path d="M135.5 217.6h6.2v3.4h-6.2z" fill-rule="evenodd" fill="#f6e39a"/>
<path d="M135.5 217.6h6.2v3.4h-6.2z" fill="none" stroke="#231f20" stroke-width=".19"/>
<path d="M203.2 215.4h4.1v3.3h-4.1z" fill-rule="evenodd" fill="#f6e39a"/>
<path d="M203.2 215.4h4.1v3.3h-4.1z" fill="none" stroke="#231f20" stroke-width=".19"/>
<path d="M286 220.2h6.2v3.3h-6.2z" fill-rule="evenodd" fill="#f6e39a"/>
<path d="M286 220.2h6.2v3.3h-6.2z" fill="none" stroke="#231f20" stroke-width=".19"/>
<text font-size="10.4" x="361.4" y="189">}</text>
<g font-size="4.2" fill="#231f20">
<text x="26.6" y="283.2">Customer Care / Service &amp; Support Readiness / Content Creation Management</text>
<text x="173.7" y="283.6">Version: 1.0</text>
<text x="201.6" y="283.6">23.01.2006</text>
<text x="228.4" y="283.2">N91 / RM-43</text>
<text x="261.5" y="283.2">Board version: 1JY_17</text>
<text x="315.5" y="283.2">FM-radio, Audio-DAC</text>
<text x="385" y="283.2">Page 8 (12)</text>
<text x="26.6" y="288.4">Confidential - Copyright © 2006 NOKIA</text>
<text x="100.1" y="288.4">Only for training and service purposes</text>
</g>
<g font-size="3.2">
<text x="173.9" y="93">24</text>
<text x="186.5" y="93.1">23</text>
</g>
<g font-size="2.8" fill="#231f20">
<text x="175.7" y="56">1.8V</text>
<text x="206.2" y="55.9">FM-radio</text>
<text x="65.6" y="63.4">Audio connector</text>
<text x="374.5" y="79.9">RETU</text>
<text x="65.8" y="100.5">RAP3G</text>
<text x="258.2" y="111.9">3V</text>
<text x="252.6" y="150.6">Audio-DAC</text>
<text x="65.7" y="159.5">RAP3G</text>
<text x="65.8" y="169.3">OMAP</text>
<text x="364.2" y="172.5">Audio connector</text>
<text x="65.9" y="189.2">RAP3G</text>
<text x="365.2" y="187.1">Audio amplifier</text>
<text x="378.1" y="212.6">RETU</text>
<text x="65.6" y="216.1">RETU, RAP3G</text>
<text x="136" y="220.3">3.7V</text>
<text x="203.6" y="218.1">3V</text>
<text x="286.5" y="222.9">1.8V</text>
</g>
<g font-size="2.1">
<text x="88.4" y="63.3">FMANT</text>
<text x="360.8" y="79.4">AUDIO(8:0)</text>
<text x="76.9" y="100.3">GENIO(73:0)</text>
<text x="75.3" y="168.9">APE_AUDIO(3:0)</text>
<text x="351.4" y="172.4">AIC33(3:0)</text>
<text x="347" y="183.9">APE_AUDIOL</text>
<text x="76.8" y="188.9">SPI_CMT(3:0)</text>
<text x="347" y="190">APE_AUDIOR</text>
<text x="82.9" y="215.7">PUSL(7:0)</text>
<text x="363.1" y="212.5">XAUDIO(7:0)</text>
</g>
<text font-size="2" x="77.1" y="159.2">I2C(1:0)</text>
<g font-size="1.5">
<text x="250" y="36.3">C6158</text>
<text x="251.1" y="37.8">100n</text>
<text x="254.1" y="45.8" transform="rotate(-90 254.1 45.8)">R6159</text>
<text x="258.7" y="44.8" transform="rotate(-90 258.7 44.8)">10k</text>
<text x="265.2" y="46.1">C6157</text>
<text x="267.2" y="47.7">10n</text>
<text x="121.9" y="57.4">C6176</text>
<text x="123.1" y="60">100p</text>
<text x="177" y="59.2">VIO</text>
<text x="254.1" y="56.1" transform="rotate(-90 254.1 56.1)">R6160</text>
<text x="258.7" y="55.5" transform="rotate(-90 258.7 55.5)">100k</text>
<text x="194.9" y="65" transform="rotate(90 194.9 65)">1</text>
<text x="196.5" y="65.1" transform="rotate(90 196.5 65.1)">E6100</text>
<text x="205.1" y="62.3">TEA5761UK_N4B</text>
<text x="209.1" y="60.4">N6158</text>
<text x="212.8" y="65.2">CPOUT</text>
<text x="220.9" y="64.8">B2</text>
<text x="250.1" y="62.6">C6162</text>
<text x="252.1" y="64.2">33n</text>
<text x="129.1" y="66.7">C6178</text>
<text x="131.1" y="68.2">27p</text>
<text x="176.5" y="69.7" transform="rotate(-90 176.5 69.7)">3k3</text>
<text x="181" y="70.8" transform="rotate(-90 181 70.8)">R6107</text>
<text x="184.7" y="69.7" transform="rotate(-90 184.7 69.7)">3k3</text>
<text x="189.3" y="70.8" transform="rotate(-90 189.3 70.8)">R6108</text>
<text x="194.9" y="69.2" transform="rotate(90 194.9 69.2)">2</text>
<text x="199.4" y="71.2">A6</text>
<text x="199.5" y="66.9">F1</text>
<text x="204.6" y="67.3">XTAL</text>
<text x="204.6" y="71.6">BUSENABLE</text>
<text x="211.4" y="69.3">LOOPSW</text>
<text x="220.9" y="68.9">A1</text>
<text x="220.9" y="72">A2</text>
<text x="254.2" y="70.4">GND</text>
<text x="170.6" y="75.2">1</text>
<text x="170.6" y="77.6">0</text>
<text x="199.2" y="77.6">A7</text>
<text x="199.3" y="75.5">B7</text>
<text x="199.4" y="73.2">B6</text>
<text x="204.5" y="76.1">DATA</text>
<text x="204.6" y="73.7">VREFDIG</text>
<text x="215.3" y="72.4">LO1</text>
<text x="215.3" y="74.4">LO2</text>
<text x="220.9" y="74">A3</text>
<text x="220.9" y="77.7">A4</text>
<text x="246.6" y="75">47nH</text>
<text x="246.6" y="72.6">L6156</text>
<text x="129.1" y="81.2">C6179</text>
<text x="131.1" y="82.7">47p</text>
<text x="139.3" y="80.4" transform="rotate(-90 139.3 80.4)">L6176</text>
<text x="143.6" y="80.3" transform="rotate(-90 143.6 80.3)">120nH</text>
<text x="199.3" y="83">D1</text>
<text x="204.5" y="78.3">CLOCK</text>
<text x="204.6" y="83.4">RFIN1</text>
<text x="214.1" y="83.2">VAFR</text>
<text x="214.3" y="81">VAFL</text>
<text x="215.1" y="78.1">CD1</text>
<text x="220.7" y="82.8">G5</text>
<text x="221" y="80.6">F4</text>
<text x="315.1" y="82.7">FM_RADIO_R</text>
<text x="315.1" y="80.6">FM_RADIO_L</text>
<text x="328.2" y="82.7">7</text>
<text x="328.2" y="80.4">5</text>
<text x="199.3" y="85.1">C1</text>
<text x="199.3" y="87.1">C2</text>
<text x="199.3" y="89.9">C7</text>
<text x="204.6" y="85.5">RFIN2</text>
<text x="204.6" y="87.5">RFGND</text>
<text x="212.9" y="86.9">TMUTE</text>
<text x="215.1" y="89">CD2</text>
<text x="220.7" y="86.5">G6</text>
<text x="220.9" y="88.6">E7</text>
<text x="124.7" y="94.8">GND</text>
<text x="199.4" y="92.3">A5</text>
<text x="204.6" y="90.3">CBUSenX</text>
<text x="204.6" y="92.6">SWPORT</text>
<text x="211.4" y="95.2">INTCON1</text>
<text x="213.8" y="93.4">CAGC</text>
<text x="215.1" y="91.1">CD3</text>
<text x="220.8" y="90.6">D2</text>
<text x="220.9" y="92.7">B1</text>
<text x="221" y="94.8">F6</text>
<text x="232.3" y="95.3">C6170</text>
<text x="241.1" y="95.4">C6163</text>
<text x="249.9" y="95.4">C6159</text>
<text x="259.3" y="95.3">C6165</text>
<text x="211.4" y="97.2">INTCON2</text>
<text x="211.6" y="99.2">MPXOUT</text>
<text x="213.8" y="101.3">DGND</text>
<text x="220.7" y="98.7">G4</text>
<text x="220.9" y="96.8">E6</text>
<text x="221" y="100.8">F7</text>
<text x="232.3" y="98.8">10n</text>
<text x="241.1" y="98.7">33n</text>
<text x="249.8" y="98.5">33n</text>
<text x="259.1" y="98.6">33n</text>
<text x="160.4" y="102.4">46</text>
<text x="199.5" y="102.5">G7</text>
<text x="199.9" y="106.8">G1</text>
<text x="204.6" y="107.2">FREQIN</text>
<text x="204.6" y="102.9">INTX</text>
<text x="210.4" y="103.3">BUSMODE</text>
<text x="220.9" y="102.7">D6</text>
<text x="224.9" y="107.3">GND</text>
<text x="230" y="104.2">GND</text>
<text x="238.9" y="104.4">GND</text>
<text x="247.6" y="104.4">GND</text>
<text x="257.1" y="104.4">GND</text>
<text x="199.7" y="113">G2</text>
<text x="199.9" y="111.1">F2</text>
<text x="204.8" y="113.5">AGND</text>
<text x="204.8" y="111.5">AGND</text>
<text x="214.6" y="112.8">VDD</text>
<text x="214.7" y="111">VCC</text>
<text x="222" y="112.4">D7</text>
<text x="222.1" y="110.2">E1</text>
<text x="238.7" y="112.7">600R/100MHz</text>
<text x="241.3" y="108.7">L6175</text>
<text x="251.7" y="111.3">VDAC</text>
<text x="194.9" y="117.7">GND</text>
<text x="229.4" y="114.2">C6175</text>
<text x="230.3" y="117.9">100n</text>
<text x="232.6" y="121.1">GND</text>
<text x="280" y="148.5">C2124</text>
<text x="257.5" y="155.3">N2100</text>
<text x="282" y="151.8">1u0</text>
<text x="292.7" y="154">C2123</text>
<text x="254.9" y="157.2">TLV320AIC33</text>
<text x="292.5" y="157.6">1u0</text>
<text x="222.9" y="162.3">0</text>
<text x="222.9" y="164.4">1</text>
<text x="242.5" y="164.4">D8</text>
<text x="242.5" y="162.4">C8</text>
<text x="243.3" y="167">A8</text>
<text x="248.7" y="167.4">MISO</text>
<text x="248.8" y="164.9">SDA</text>
<text x="249" y="162.7">SCL</text>
<text x="262.4" y="165.5">MIC_DET</text>
<text x="262.8" y="163.4">MICBIAS</text>
<text x="264.2" y="167.5">MIC3R</text>
<text x="272.8" y="165.1">B2</text>
<text x="272.8" y="167.1">A1</text>
<text x="272.8" y="163">A2</text>
<text x="169.6" y="169.6">0</text>
<text x="169.6" y="173.8">1</text>
<text x="189.9" y="169.6">J2108</text>
<text x="189.9" y="173.7">J2109</text>
<text x="243.3" y="170.3">J2</text>
<text x="243.3" y="172.4">J3</text>
<text x="248.8" y="171">MONO_OUTP</text>
<text x="248.8" y="172.8">MONO_OUTM</text>
<text x="263.5" y="173.7">LINE1LP</text>
<text x="264.6" y="169.6">MIC3L</text>
<text x="272.8" y="173.3">A6</text>
<text x="272.8" y="169.1">B3</text>
<text x="295.4" y="173.2">C2121</text>
<text x="328.4" y="173.2">3</text>
<text x="169.6" y="177.9">2</text>
<text x="189.9" y="177.8">J2110</text>
<text x="243.3" y="176.8">J8</text>
<text x="243.3" y="178.9">J9</text>
<text x="248.7" y="177.3">DET_INTR/GPIO2</text>
<text x="248.7" y="179.3">CLK_OUT/GPIO1</text>
<text x="262.8" y="179.9">LINE1RM</text>
<text x="263.2" y="177.9">LINE1RP</text>
<text x="263.9" y="175.7">LINE1M</text>
<text x="272.8" y="179.5">B6</text>
<text x="272.8" y="177.4">B7</text>
<text x="272.8" y="175.4">A5</text>
<text x="295.4" y="177.4">C2120</text>
<text x="303" y="179.4">0u47</text>
<text x="303" y="175.3">0u47</text>
<text x="328.4" y="177.4">1</text>
<text x="169.6" y="182">3</text>
<text x="243.3" y="181.1">A9</text>
<text x="243.8" y="185.6">J5</text>
<text x="243.8" y="183.5">J4</text>
<text x="248.7" y="181.5">MOSI</text>
<text x="248.8" y="183.9">LEFT_LOP</text>
<text x="265.6" y="183.3">HPL+</text>
<text x="272.9" y="182.9">D1</text>
<text x="243.8" y="187.6">J6</text>
<text x="243.8" y="189.7">J7</text>
<text x="248.7" y="190.1">RIGHT_LOM</text>
<text x="248.7" y="188.1">RIGHT_LOP</text>
<text x="248.8" y="186.1">LEFT_LOM</text>
<text x="265.4" y="189.5">HPR+</text>
<text x="272.8" y="189.1">G1</text>
<text x="169.6" y="194.1">2</text>
<text x="169.6" y="196.2">1</text>
<text x="169.6" y="192.1">3</text>
<text x="243.5" y="194.2">E9</text>
<text x="243.6" y="196.3">F8</text>
<text x="243.6" y="192.1">F9</text>
<text x="248.7" y="192.5">WCLK</text>
<text x="248.8" y="194.7">SDIN</text>
<text x="248.8" y="196.7">SDOUT</text>
<text x="257" y="194.5">HPRCOM/SPKFC</text>
<text x="262.9" y="192.5">HPLCOM</text>
<text x="263.3" y="197.9">LINE2LM</text>
<text x="273" y="197.4">B5</text>
<text x="273" y="192.1">E1</text>
<text x="273.1" y="194.1">F1</text>
<text x="298.8" y="197.4">C2033</text>
<text x="328.2" y="196.6">R2032</text>
<text x="336.5" y="197.4">XEARLC</text>
<text x="344.3" y="197.3">5</text>
<text x="123.7" y="200.5">1</text>
<text x="127.8" y="198.2">SLEEPCLK</text>
<text x="169.6" y="198.2">0</text>
<text x="243.3" y="202.3">H8</text>
<text x="243.4" y="198.2">G9</text>
<text x="248.7" y="202.7">_RESET</text>
<text x="248.8" y="198.7">BCLK</text>
<text x="263" y="200">LINE2RM</text>
<text x="273" y="199.5">A3</text>
<text x="298.7" y="199.1">100n</text>
<text x="310.1" y="199.4">C2032</text>
<text x="311.2" y="201.3">100n</text>
<text x="328.3" y="202.2">R2033</text>
<text x="329.1" y="198.3">22R</text>
<text x="329.2" y="200.4">22R</text>
<text x="336.5" y="199.5">XEARRC</text>
<text x="344.3" y="199.5">7</text>
<text x="123.9" y="204.2">0</text>
<text x="123.9" y="208.3">6</text>
<text x="243" y="206.3">G8</text>
<text x="248.8" y="206.7">MCLK</text>
<text x="301.6" y="205">C2035</text>
<text x="303.6" y="206.5">10n</text>
<text x="305.4" y="209.3">GND</text>
<text x="315.7" y="205.2">C2034</text>
<text x="317.7" y="206.7">10n</text>
<text x="319.3" y="209.3">GND</text>
<text x="123.9" y="212.5">2</text>
<text x="243.3" y="215.9">H1</text>
<text x="243.3" y="213.9">C1</text>
<text x="243.3" y="212">B1</text>
<text x="248.7" y="212.4">AVDD_ADC</text>
<text x="248.7" y="214.3">DRVDD1</text>
<text x="263.5" y="214.2">LINE2RP</text>
<text x="273.1" y="213.8">B4</text>
<text x="298.9" y="215.5">100n</text>
<text x="299" y="213.8">C2031</text>
<text x="310.1" y="215.9">C2030</text>
<text x="328.5" y="212.9">R2025</text>
<text x="329.2" y="214.7">22R</text>
<text x="336.5" y="213.7">INL</text>
<text x="336.5" y="215.9">INR</text>
<text x="344.3" y="213.6">4</text>
<text x="344.3" y="215.7">6</text>
<text x="203.1" y="221">VDAC</text>
<text x="243.3" y="217.8">J1</text>
<text x="243.3" y="221.6">E8</text>
<text x="248.7" y="216.3">DRVDD2</text>
<text x="248.7" y="218.2">AVDD_DAC</text>
<text x="248.7" y="222">SELECT</text>
<text x="263.6" y="216.4">LINE2LP</text>
<text x="273.3" y="216">A4</text>
<text x="301.9" y="220.5">C2024</text>
<text x="311.4" y="217.5">100n</text>
<text x="322.1" y="220.5">C2023</text>
<text x="328.2" y="218.6">R2026</text>
<text x="329.2" y="216.8">22R</text>
<text x="136.7" y="223.1">VBAT</text>
<text x="143.8" y="227.4">L2107</text>
<text x="171.9" y="226.8">VEN</text>
<text x="173.6" y="224.8">N2101</text>
<text x="177.2" y="227.9">LP3985ITLX</text>
<text x="181.3" y="224.8">VIN</text>
<text x="187.9" y="226.8">VOUT</text>
<text x="243.3" y="225.6">D2</text>
<text x="243.3" y="227.6">E2</text>
<text x="243.3" y="223.6">C2</text>
<text x="248.7" y="226.1">AVSS_ADC</text>
<text x="248.7" y="224">AVSS_ADC</text>
<text x="264.7" y="227">IOVDD</text>
<text x="265.2" y="224.7">DVDD</text>
<text x="272.9" y="224.3">H9</text>
<text x="272.9" y="226.6">C9</text>
<text x="287.6" y="225.8">VIO</text>
<text x="303.9" y="222.1">10n</text>
<text x="305.1" y="225">GND</text>
<text x="319.4" y="224.9">GND</text>
<text x="324.1" y="222.1">10n</text>
<text x="141" y="232">600R/100MHz</text>
<text x="168.9" y="228.9">BYPASS</text>
<text x="177.5" y="229.9">-3.0_NOPB</text>
<text x="181.3" y="233.1">GND</text>
<text x="191.2" y="233.4">C2131</text>
<text x="199.4" y="233.4">C2117</text>
<text x="218.5" y="233.2">C2132</text>
<text x="243.3" y="233.9">H2</text>
<text x="243.3" y="229.9">F2</text>
<text x="243.3" y="231.9">G2</text>
<text x="248.7" y="230.3">DRVSS2</text>
<text x="248.7" y="232.3">AVSS_DAC</text>
<text x="248.7" y="228">DRVSS1</text>
<text x="265.3" y="231.4">SCLK</text>
<text x="266.3" y="229.1">_SS</text>
<text x="272.9" y="233.7">D9</text>
<text x="273.1" y="228.7">B8</text>
<text x="273.1" y="230.7">B9</text>
<text x="149.4" y="235.5">C2129</text>
<text x="151.4" y="237.1">1u0</text>
<text x="160.2" y="235.5">C2130</text>
<text x="162.2" y="237">10n</text>
<text x="193.2" y="235">4u7</text>
<text x="201.4" y="235">47p</text>
<text x="219.6" y="234.7">100n</text>
<text x="248.7" y="234.4">AVSS_DAC</text>
<text x="262" y="234.2">D_IO_VSS</text>
<text x="289.5" y="234.2">C2115</text>
<text x="289.5" y="237.4">100n</text>
<text x="153.5" y="240.7">GND</text>
<text x="164.3" y="240.7">GND</text>
<text x="178.7" y="240.7">GND</text>
<text x="195.3" y="240.7">GND</text>
<text x="203.5" y="240.7">GND</text>
<text x="221.9" y="240.2">GND</text>
<text x="234.3" y="240.2">GND</text>
<text x="276.7" y="240.5">GND</text>
<text x="287.3" y="242.6">GND</text>
</g>
</svg>
